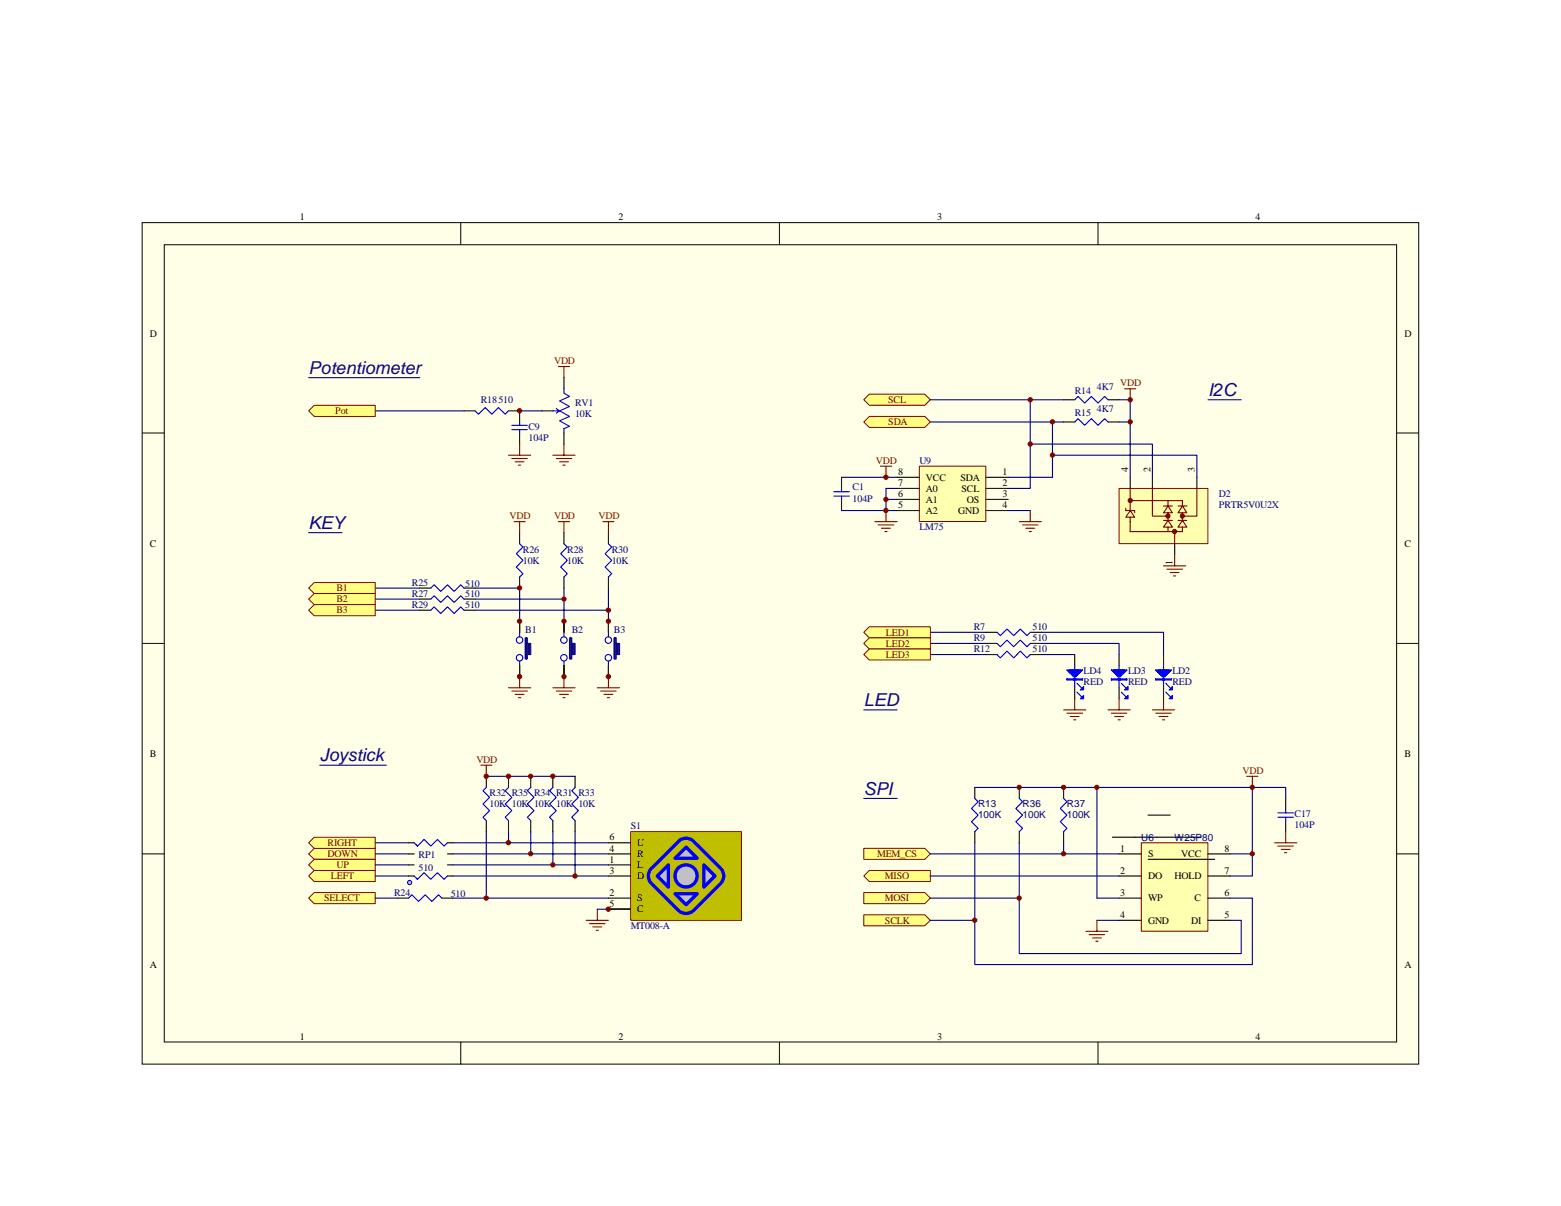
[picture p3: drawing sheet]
<svg xmlns="http://www.w3.org/2000/svg" width="279mm" height="216mm" viewBox="0 0 279 216" stroke-linecap="round" stroke-linejoin="round" font-family="sans-serif">
<path d="M25.4 39.9h228.5v150.6h-228.5z" fill="#ffffe8"/>
<g fill="none" stroke="#000" stroke-width=".18">
<path d="M25.4 39.9h228.5v150.6h-228.5zM82.5 39.9v3.9M139.5 39.9v3.9M196.5 39.9v3.9M29.4 43.8h220.6v142.7h-220.6zM25.4 77.5h4M250 77.5h4M25.4 115.2h4M250 115.2h4M25.4 152.9h4M250 152.9h4M82.5 186.6v3.9"/>
<path d="M139.5 186.6v3.9M196.5 186.6v3.9"/>
</g>
<g fill="none" stroke="#000" stroke-width=".2">
<path d="M83.1 73.6h1.9M91 73.6h2v1.9M93 77.5v2M97 73.6h2M100.9 67.6v2M100.9 77.5v2M93 95.4v1.9M100.9 95.4v1.9M108.9 95.4v1.9M75.1 105.3h2M75.1 107.3h2M75.1 109.2h2"/>
<path d="M83.1 105.3h1.9M83.1 107.3h1.9M83.1 109.2h1.9M93 103.3v2M93 111.2v2M93 119.1v2M100.9 103.3v2M100.9 111.2v2M100.9 119.1v2M108.9 103.3v2M108.9 111.2v2M108.9 119.1v2"/>
<path d="M91 139v2M91 146.9v2"/>
</g>
<g fill="none" stroke="#00f" stroke-width=".2">
<path d="M85 73.6l.6 .5 1.2-1.1 1.2 1.1 1.2-1.1 1.2 1.1 .6-.5M91.6 76.9h2.8M91.6 76.1h2.8M93 75.5v.6M93 76.9v.6M99 73.6h1.2M99.6 73.2l.6 .4-.6 .4M93 97.3l.6 .6-1.2 1.2 1.2 1.2-1.2 1.2 1.2 1.2-.6 .6M100.9 97.3l.6 .6-1.1 1.2 1.1 1.2-1.1 1.2 1.1 1.2-.6 .6M108.9 97.3l.6 .6-1.2 1.2 1.2 1.2-1.2 1.2 1.2 1.2-.6 .6M77.1 105.3l.6-.6 1.2 1.2 1.2-1.2 1.2 1.2 1.2-1.2 .6 .6M77.1 107.3l.6-.6 1.2 1.1 1.2-1.1 1.2 1.1 1.2-1.1 .6 .6"/>
<path d="M77.1 109.2l.6-.6 1.2 1.2 1.2-1.2 1.2 1.2 1.2-1.2 .6 .6M91 141l-.6 .6 1.2 1.1-1.2 1.2 1.2 1.2-1.2 1.2 .6 .6"/>
<circle cx="93" cy="117.8" r=".58"/>
<circle cx="93" cy="114.6" r=".58"/>
<circle cx="100.9" cy="117.8" r=".58"/>
<circle cx="100.9" cy="114.6" r=".58"/>
<circle cx="108.9" cy="117.8" r=".58"/>
<circle cx="108.9" cy="114.6" r=".58"/>
</g>
<g fill="none" stroke="#800000" stroke-width=".2">
<path d="M93 79.5v2M99.9 65.6h2M100.9 65.6v2M100.9 79.5v2M91 81.5h4M91.6 82.1h2.8M92 93.4h2M92.2 82.7h1.6M92.8 83.3h.4M93 93.4v2M99 81.5h3.9M99.6 82.1h2.7"/>
<path d="M99.9 93.4h2M100.2 82.7h1.5M100.8 83.3h.4M100.9 93.4v2M107.9 93.4h2M108.9 93.4v2M86 137h2M87 137v2M91 123.1h4M91.6 123.7h2.8M92.2 124.3h1.6M92.8 124.9h.4"/>
<path d="M93 121.1v2M99 123.1h3.9M99.6 123.7h2.7M100.2 124.3h1.5M100.8 124.9h.4M100.9 121.1v2M106.9 123.1h4M107.5 123.7h2.8M108.1 124.3h1.6M108.7 124.9h.4M108.9 121.1v2"/>
</g>
<g fill="none" stroke="#000080" stroke-width=".2">
<path d="M67.2 73.6h15.9M93 73.6h4M67.2 105.3h7.9M67.2 107.3h7.9M67.2 109.2h7.9M85 105.3h8v5.9M85 107.3h15.9M85 109.2h23.9M100.9 105.3v5.9M108.9 105.3v5.9M87 139h15.9M81.1 150.9h27.8"/>
<path d="M81.1 152.9h27.8M81.1 154.8h27.8M81.1 156.8h27.8M87 148.9v11.9M95 148.9v4M99 148.9v5.9M102.9 148.9v7.9M81.1 160.8h27.8"/>
</g>
<path d="M100.9 69.6v.8l1 .6-1.7 .8 1.7 1-1.7 .8 1.7 .9-1.7 .8 1.7 1-1 .4v.8" fill="none" stroke="#0000bf" stroke-width=".2"/>
<g fill="none" stroke="#11037e" stroke-width=".2">
<path d="M93 113.2v.8M93 118.4v.7M94 114.2h.4v3.8h-.4zM94.2 114.2v3.8M94.4 115.2h.4v2h-.2v-2M94.8 115.2h.2v2h-.2M100.9 113.2v.8M100.9 118.4v.7M101.9 114.2h.4v3.8h-.4zM102.2 114.2v3.8M102.3 115.2h.4v2h-.2v-2M102.7 115.2h.2v2h-.2"/>
<path d="M108.9 113.2v.8M108.9 118.4v.7M109.9 114.2h.4v3.8h-.4zM110.1 114.2v3.8M110.3 115.2h.4v2h-.2v-2M110.7 115.2h.2v2h-.2"/>
</g>
<path d="M112.9 148.9h19.8v15.8h-19.8z" fill="#bfbf00"/>
<path d="M112.9 148.9h19.8v15.8h-19.8z" fill="none" stroke="#800000" stroke-width=".18"/>
<g fill="#c0c0c0" stroke="#00f" stroke-width=".6">
<path d="M120.8 153.6l2-1.9 2 1.9z"/>
<path d="M117.6 156.8l2-2v4z"/>
<path d="M120.8 160h4l-2 2z"/>
<path d="M126 154.8l2 2-2 2z"/>
<circle cx="122.8" cy="156.8" r="1.98"/>
</g>
<g fill="none" stroke="#000" stroke-width=".2">
<path d="M87 139v2M95 139v2M99 139v2M102.9 139v2M87 146.9v2M95 146.9v2M99 146.9v2M102.9 146.9v2M108.9 156.8h4M108.9 154.8h4M108.9 152.9h4M108.9 150.9h4"/>
<path d="M108.9 162.8h4M108.9 160.8h4"/>
</g>
<path d="M116.4 155.6a2.03 2.03 0 0 0 0 2.4M116.6 158.2l4.8 4.8M121.6 150.5a2.04 2.04 0 0 1 2.4 0M121.6 150.5l-5 4.9M124.2 150.7l4.8 4.7M129 158.2l-4.8 4.8M129.1 155.6a1.95 1.95 0 0 1 0 2.4M121.6 163.1a1.95 1.95 0 0 0 2.4 0" fill="none" stroke="#00f" stroke-width=".6"/>
<path d="M104.9 164.8h4M105.5 165.4h2.8M106.1 165.9h1.6M106.7 166.5h.4M106.9 162.8v2" fill="none" stroke="#800000" stroke-width=".2"/>
<path d="M87 141l-.6 .6 1.2 1.1-1.2 1.2 1.2 1.2-1.2 1.2 .6 .6M95 141l-.6 .6 1.2 1.1-1.2 1.2 1.2 1.2-1.2 1.2 .6 .6M99 141l-.6 .6 1.2 1.1-1.2 1.2 1.2 1.2-1.2 1.2 .6 .6M102.9 141l-.6 .6 1.2 1.1-1.2 1.2 1.2 1.2-1.2 1.2 .6 .6" fill="none" stroke="#00f" stroke-width=".2"/>
<path d="M91 148.9v2" fill="none" stroke="#000080" stroke-width=".2"/>
<g fill="#ffff80" stroke="#800000" stroke-width=".18">
<path d="M56.2 104.3h11v2h-11l-1-1z" fill-rule="evenodd"/>
<path d="M55.2 107.3l1-1h11v1.9h-11z" fill-rule="evenodd"/>
<path d="M56.2 108.2h11v2h-11l-1-1z" fill-rule="evenodd"/>
<path d="M56.2 159.8h11v2h-11l-1-1z" fill-rule="evenodd"/>
<path d="M56.2 151.9h11v1.9h-11l-1-.9z" fill-rule="evenodd"/>
<path d="M56.2 155.8h11v2h-11l-1-1z" fill-rule="evenodd"/>
<path d="M56.2 149.9h11v2h-11l-1-1z" fill-rule="evenodd"/>
<path d="M56.2 153.8h11v2h-11l-1-1z" fill-rule="evenodd"/>
<path d="M56.2 72.6h11v1.9h-11l-1-.9z" fill-rule="evenodd"/>
</g>
<g fill="none" stroke="#000" stroke-width=".2">
<path d="M190.4 71.6h2M190.4 75.5h2M198.3 71.6h2M198.3 75.5h2M176.5 117.2h2M176.5 113.2h2M176.5 115.2h2M184.4 117.2h2M184.4 113.2h2M184.4 115.2h2M192.4 117.2v1.9M200.3 117.2v1.9"/>
<path d="M208.3 117.2v1.9M192.4 123.1v2M200.3 123.1v2M208.3 123.1v2"/>
</g>
<g fill="none" stroke="#00f" stroke-width=".2">
<path d="M192.4 71.6l.6-.6 1.1 1.2 1.2-1.2 1.2 1.2 1.2-1.2 .6 .6M192.4 75.5l.6-.5 1.1 1.1 1.2-1.1 1.2 1.1 1.2-1.1 .6 .5M178.5 117.2l.5 .6 1.2-1.2 1.2 1.2 1.2-1.2 1.2 1.2 .6-.6M178.5 113.2l.5 .6 1.2-1.2 1.2 1.2 1.2-1.2 1.2 1.2 .6-.6M178.5 115.2l.5 .6 1.2-1.2 1.2 1.2 1.2-1.2 1.2 1.2 .6-.6M191.4 120v.3h2v-.3M191.6 120v.5h1.5v-.5M191.8 120v.7h1.2v-.7M192 120v.9h.8v-.9M192.2 120v1.1M192.4 119.1v4M192.6 120v1.1"/>
<path d="M199.3 120v.3h2v-.3M199.5 120v.5h1.6v-.5M199.7 120v.7h1.2v-.7M199.9 120v.9h.8v-.9M200.1 120v1.1M200.3 119.1v4M200.5 120v1.1M207.3 120v.3h2v-.3M207.5 120v.5h1.6v-.5M207.7 120v.7h1.2v-.7M207.9 120v.9h.8v-.9M208.1 120v1.1"/>
<path d="M208.3 119.1v4M208.4 120v1.1M191 121.5h2.8v.2h-2.8zM191.2 120.1h2.3M192.2 121.1h.4M192.2 121.1l-1.2-1.1h2.8l-1.2 1.1M192.2 121.5v.2M192.6 121.5v.2M192.8 122.3l.7 .8M192.8 123.9l.7 .8M198.9 121.5h2.8v.2h-2.8zM199.1 120.1h2.4"/>
<path d="M200.1 121.5v.2M200.1 121.1l-1.2-1.1h2.8l-1.2 1.1M200.1 121.1h.4M200.5 121.5v.2M200.7 122.3l.8 .8M200.7 123.9l.8 .8M206.9 121.5h2.8v.2h-2.8zM207.1 120.1h2.3M208.1 121.1h.3M208.1 121.1l-1.2-1.1h2.8l-1.3 1.1M208.1 121.5v.2M208.4 121.5v.2"/>
<path d="M208.7 122.3l.7 .8M208.7 123.9l.7 .8"/>
</g>
<g fill="#00f" stroke="#00f" stroke-width=".2">
<path d="M201.3 123.5l.6-.6v.6z"/>
<path d="M201.3 125.1l.6-.6v.6z"/>
<path d="M193.4 123.5l.6-.6v.6z"/>
<path d="M193.4 125.1l.6-.6v.6z"/>
<path d="M209.3 123.5l.5-.6v.6z"/>
<path d="M209.3 125.1l.5-.6v.6z"/>
</g>
<g fill="none" stroke="#800000" stroke-width=".2">
<path d="M190.4 127.1h4M191 127.7h2.8M191.6 128.3h1.5M192.2 128.9h.4M192.4 125.1v2M198.3 127.1h4M198.9 127.7h2.8M199.5 128.3h1.6M200.1 128.9h.4M200.3 125.1v2M206.3 127.1h3.9M206.9 127.7h2.8"/>
<path d="M207.5 128.3h1.6M208.1 128.9h.3M208.3 125.1v2"/>
</g>
<path d="M166.5 75.5h21.9M166.5 117.2h10M166.5 115.2h10M166.5 113.2h10" fill="none" stroke="#000080" stroke-width=".2"/>
<path d="M164.6 83.5h11.8v9.9h-11.8z" fill="#ffffb0"/>
<path d="M164.5 83.5h11.9v9.9h-11.9z" fill="none" stroke="#800000" stroke-width=".18"/>
<path d="M150.6 85.4v2M150.6 89.4v2M160.6 85.4h3.9M160.6 87.4h3.9M160.6 89.4h3.9M160.6 91.4h3.9M176.5 85.4h3.9M176.5 87.4h3.9M176.5 89.4h3.9M176.5 91.4h3.9" fill="none" stroke="#000" stroke-width=".2"/>
<path d="M158.6 87.4v4" fill="none" stroke="#000080" stroke-width=".2"/>
<path d="M156.6 93.4h4M157.2 94h2.8M157.6 83.5h2M157.8 94.6h1.6M158.4 95.2h.4M158.6 83.5v1.9M158.6 91.4v2M182.4 93.4h4M183 94h2.8M183.6 94.6h1.6M184.2 95.2h.4M184.4 91.4v2" fill="none" stroke="#800000" stroke-width=".2"/>
<path d="M149.2 88.8h2.8M149.2 88h2.8M150.6 87.4v.6M150.6 88.8v.6" fill="none" stroke="#00f" stroke-width=".2"/>
<g fill="#ffff80" stroke="#800000" stroke-width=".18">
<path d="M154.6 71.6l1-1h9.9l1 1-1 1h-9.9z" fill-rule="evenodd"/>
<path d="M154.6 75.5l1-1h9.9l1 1-1 1h-9.9z" fill-rule="evenodd"/>
</g>
<path d="M158.6 87.4h2M158.6 89.4h2M158.6 91.4h2" fill="none" stroke="#000080" stroke-width=".2"/>
<g fill="#ffff80" stroke="#800000" stroke-width=".18">
<path d="M154.6 113.2l1-1h10.9v2h-10.9z" fill-rule="evenodd"/>
<path d="M154.6 115.2l1-1h10.9v2h-10.9z" fill-rule="evenodd"/>
<path d="M154.6 117.2l1-1h10.9v2h-10.9z" fill-rule="evenodd"/>
</g>
<path d="M188.4 75.5v9.9" fill="none" stroke="#000080" stroke-width=".2"/>
<path d="M74.1 150.9l.6 .6 1.2-1.2 1.2 1.2 1.2-1.2 1.2 1.2 .6-.6M74.1 156.8l.6 .6 1.2-1.2 1.2 1.2 1.2-1.2 1.2 1.2 .6-.6M74.5 151.3l.2 .2M74.5 157.2l.2 .2" fill="none" stroke="#00f" stroke-width=".2"/>
<path d="M73.1 156.8h1M73.1 154.8h1M73.1 150.9h1M73.1 152.9h1M80.1 156.8h1M80.1 154.8h1M80.1 150.9h1M80.1 152.9h1" fill="none" stroke="#000" stroke-width=".2"/>
<circle cx="73.3" cy="158" r=".39" fill="#c0c0c0" stroke="#00f" stroke-width=".18"/>
<path d="M71.1 160.8h2M79.1 160.8h2" fill="none" stroke="#000" stroke-width=".2"/>
<path d="M73.1 160.8l.6-.6 1.2 1.2 1.2-1.2 1.2 1.2 1.2-1.2 .6 .6" fill="none" stroke="#00f" stroke-width=".2"/>
<path d="M67.2 156.8h5.9M67.2 154.8h5.9M67.2 152.9h5.9M67.2 150.9h5.9M67.2 160.8h3.9" fill="none" stroke="#000080" stroke-width=".2"/>
<path d="M200.3 87.5h15.9v9.8h-15.9z" fill="#ffffb0"/>
<path d="M200.3 87.4h15.9v9.9h-15.9z" fill="none" stroke="#800000" stroke-width=".18"/>
<path d="M202.3 85.4v2M206.3 85.4v2M210.2 97.3v2M214.2 85.4v2" fill="none" stroke="#000" stroke-width=".2"/>
<g fill="none" stroke="#800000" stroke-width=".2">
<path d="M201.3 69.6h2M202.3 69.6v2M201.5 91v.4h1.6v.4M202.3 91.4l.8 1.2h-1.6zM202.3 89.6h9.3v1M202.3 92.6v2.6h9.3v-.8M202.3 87.4v4M206.3 87.4v5h2.8M208.3 90.6h1.5M208.3 93.2h1.5M209.1 90.6l.7 1.2h-1.5zM209.1 91.8v1.4l-.8 1.2h1.5l-.7-1.2"/>
<path d="M209.1 89.6v1M209.1 94.4v.8M210.2 95.2v2.1M210.2 99.3v2M210.8 90.6h1.6M210.8 93.2h1.6M211.6 90.6l.8 1.2h-1.6zM211.6 91.8v1.4l-.8 1.2h1.6l-.8-1.2M214.2 87.4v5h-2.6M208.3 101.3h3.9M208.9 101.9h2.7M209.4 102.5h1.6"/>
<path d="M210 103.1h.4"/>
</g>
<g fill="#800000" stroke="#800000" stroke-width=".18">
<circle cx="202.3" cy="89.6" r=".38"/>
<circle cx="209" cy="92.4" r=".39"/>
<circle cx="211.6" cy="92.4" r=".39"/>
<circle cx="210.2" cy="95.2" r=".39"/>
</g>
<g fill="none" stroke="#000080" stroke-width=".2">
<path d="M166.5 71.6h23.9M184.4 79.5h21.9v5.9M184.4 71.6v15.8h-4M188.4 75.5h2M200.3 71.6h2v13.8M200.3 75.5h2M150.6 91.4h8M150.6 85.4h10M180.4 91.4h4M180.4 85.4h8M188.4 81.5h25.8v3.9M186.4 115.2h13.9v2"/>
<path d="M186.4 113.2h21.9v4M186.4 117.2h6"/>
</g>
<path d="M204.3 150.9h11.9v15.8h-11.9z" fill="#ffffb0"/>
<path d="M204.3 150.9h11.9v15.8h-11.9z" fill="none" stroke="#800000" stroke-width=".18"/>
<path d="M199.1 149.9h15.9M200.3 152.9h4M200.3 156.8h4M205.5 145.9h3.9M205.5 153.8h11.9M216.2 152.9h4M216.2 156.8h4M200.3 160.8h4M200.3 164.8h4M216.2 160.8h4M216.2 164.8h4" fill="none" stroke="#000" stroke-width=".2"/>
<g fill="#ffff80" stroke="#800000" stroke-width=".18">
<path d="M154.6 151.9h10.9l1 1-1 .9h-10.9z" fill-rule="evenodd"/>
<path d="M154.6 163.8h10.9l1 1-1 .9h-10.9z" fill-rule="evenodd"/>
<path d="M155.6 155.8h10.9v2h-10.9l-1-1z" fill-rule="evenodd"/>
<path d="M154.6 159.8h10.9l1 1-1 1h-10.9z" fill-rule="evenodd"/>
</g>
<g fill="none" stroke="#000080" stroke-width=".2">
<path d="M166.5 152.9h33.8M166.5 156.8h33.8M174.5 141h21.8M174.5 150.9v13.9M182.4 150.9v9.9M190.4 150.9v2M220.2 152.9h4M224.2 152.9v3.9h-4M224.2 141h5.9v1.9M224.2 152.9v-11.9h-27.9v19.8h4M106.9 162.8h2M166.5 160.8h15.9v9.9h39.8v-5.9h-2"/>
<path d="M196.3 164.8h4M220.2 160.8h4v11.9h-49.7v-7.9h-8"/>
</g>
<path d="M223.2 139h2M224.2 139v2M228.1 150.9h4M228.7 151.5h2.8M229.3 152.1h1.6M229.9 152.7h.4M230.1 148.9v2M194.4 166.7h3.9M194.9 167.3h2.8M195.5 167.9h1.6M196.1 168.5h.4M196.3 164.8v1.9" fill="none" stroke="#800000" stroke-width=".2"/>
<path d="M174.5 141v1.9M174.5 148.9v2M182.4 141v1.9M182.4 148.9v2M190.4 141v1.9M190.4 148.9v2M230.1 142.9v2M230.1 146.9v2" fill="none" stroke="#000" stroke-width=".2"/>
<path d="M174.5 142.9l.6 .6-1.2 1.2 1.2 1.2-1.2 1.2 1.2 1.2-.6 .6M182.4 142.9l.6 .6-1.2 1.2 1.2 1.2-1.2 1.2 1.2 1.2-.6 .6M190.4 142.9l.6 .6-1.2 1.2 1.2 1.2-1.2 1.2 1.2 1.2-.6 .6M228.7 146.3h2.8M228.7 145.5h2.8M230.1 144.9v.6M230.1 146.3v.6" fill="none" stroke="#00f" stroke-width=".2"/>
<path d="M55.2 67.6h19.9M216.2 71.6h6M55.2 95.4h6M57.2 137h12M154.6 127.1h6M154.6 142.9h6" fill="none" stroke="#11037e" stroke-width=".2"/>
<g fill="#800000" stroke="#800000" stroke-width=".18">
<circle cx="93" cy="73.5" r=".39"/>
<circle cx="93" cy="111.2" r=".39"/>
<circle cx="93" cy="121.1" r=".39"/>
<circle cx="100.9" cy="121.1" r=".39"/>
<circle cx="100.9" cy="107.2" r=".38"/>
<circle cx="108.9" cy="111.2" r=".39"/>
<circle cx="108.9" cy="121.1" r=".39"/>
<circle cx="100.9" cy="111.2" r=".38"/>
<circle cx="93" cy="105.3" r=".39"/>
<circle cx="108.9" cy="109.2" r=".39"/>
<circle cx="87" cy="139" r=".39"/>
<circle cx="95" cy="152.8" r=".38"/>
<circle cx="102.9" cy="156.8" r=".39"/>
<circle cx="91" cy="150.9" r=".39"/>
<circle cx="98.9" cy="154.8" r=".39"/>
<circle cx="91" cy="139" r=".39"/>
<circle cx="87" cy="160.8" r=".39"/>
<circle cx="108.9" cy="162.8" r=".39"/>
<circle cx="95" cy="139" r=".39"/>
<circle cx="98.9" cy="139" r=".39"/>
<circle cx="188.4" cy="75.5" r=".39"/>
<circle cx="158.6" cy="91.4" r=".39"/>
<circle cx="158.6" cy="85.4" r=".39"/>
<circle cx="158.6" cy="89.4" r=".39"/>
<circle cx="202.3" cy="71.6" r=".38"/>
<circle cx="184.4" cy="79.5" r=".39"/>
<circle cx="188.4" cy="81.5" r=".39"/>
<circle cx="184.4" cy="71.6" r=".38"/>
<circle cx="202.3" cy="75.5" r=".38"/>
<circle cx="224.1" cy="152.8" r=".39"/>
<circle cx="224.1" cy="140.9" r=".39"/>
<circle cx="182.4" cy="160.8" r=".39"/>
<circle cx="174.5" cy="164.7" r=".39"/>
<circle cx="190.4" cy="140.9" r=".39"/>
<circle cx="196.3" cy="140.9" r=".38"/>
<circle cx="182.4" cy="140.9" r=".38"/>
<circle cx="190.4" cy="152.8" r=".39"/>
</g>
<g font-size="3.2" fill="#11037e">
<text x="55.2" y="66.9">Potentiometer</text>
<text x="216.2" y="70.9">I2C</text>
<text x="55.2" y="94.7">KEY</text>
<text x="154.6" y="126.4">LED</text>
<text x="57.2" y="136.3">Joystick</text>
<text x="154.6" y="142.2">SPI</text>
</g>
<g font-size="1.8">
<text x="53.7" y="39.4">1</text>
<text x="110.7" y="39.4">2</text>
<text x="167.7" y="39.4">3</text>
<text x="224.7" y="39.4">4</text>
<text x="26.8" y="60.3">D</text>
<text x="251.4" y="60.3">D</text>
<text x="160.8" y="89">6</text>
<text x="160.8" y="87">7</text>
<text x="160.8" y="85">8</text>
<text x="165.7" y="90">A1</text>
<text x="165.7" y="88">A0</text>
<text x="165.7" y="86">VCC</text>
<text x="171.9" y="86">SDA</text>
<text x="172.1" y="88">SCL</text>
<text x="173.1" y="90">OS</text>
<text x="179.5" y="87">2</text>
<text x="179.5" y="89">3</text>
<text x="179.5" y="85">1</text>
<text x="201.9" y="84.5" transform="rotate(-90 201.9 84.5)">4</text>
<text x="205.9" y="84.5" transform="rotate(-90 205.9 84.5)">2</text>
<text x="213.9" y="84.5" transform="rotate(-90 213.9 84.5)">3</text>
<text x="160.8" y="91">5</text>
<text x="165.7" y="92">A2</text>
<text x="171.5" y="92">GND</text>
<text x="179.5" y="91">4</text>
<text x="26.8" y="97.9">C</text>
<text x="209.9" y="101.1" transform="rotate(-90 209.9 101.1)">1</text>
<text x="251.4" y="97.9">C</text>
<text x="26.8" y="135.6">B</text>
<text x="251.4" y="135.6">B</text>
<text x="109.1" y="154.4">1</text>
<text x="109.1" y="152.4">4</text>
<text x="109.1" y="150.5">6</text>
<text x="114.1" y="155.4">L</text>
<text x="114.1" y="153.4">R</text>
<text x="114.1" y="151.4">U</text>
<text x="200.5" y="152.4">1</text>
<text x="205.5" y="153.4">S</text>
<text x="211.4" y="153.4">VCC</text>
<text x="219.2" y="152.4">8</text>
<text x="109.1" y="160.4">2</text>
<text x="109.1" y="156.4">3</text>
<text x="114.1" y="161.4">S</text>
<text x="114.1" y="157.4">D</text>
<text x="200.5" y="156.4">2</text>
<text x="200.5" y="160.4">3</text>
<text x="205.5" y="157.4">DO</text>
<text x="205.5" y="161.4">WP</text>
<text x="210.2" y="157.4">HOLD</text>
<text x="213.8" y="161.4">C</text>
<text x="219.2" y="160.4">6</text>
<text x="219.2" y="156.4">7</text>
<text x="109.1" y="162.3">5</text>
<text x="114.1" y="163.3">C</text>
<text x="200.5" y="164.3">4</text>
<text x="205.5" y="165.3">GND</text>
<text x="213.2" y="165.3">DI</text>
<text x="219.2" y="164.3">5</text>
<text x="26.8" y="173.2">A</text>
<text x="251.4" y="173.2">A</text>
<text x="53.7" y="186.1">1</text>
<text x="110.7" y="186.1">2</text>
<text x="167.7" y="186.1">3</text>
<text x="224.7" y="186.1">4</text>
</g>
<g font-size="1.8" fill="#800000">
<text x="99.2" y="65.2">VDD</text>
<text x="200.5" y="69.2">VDD</text>
<text x="60" y="74.1">Pot</text>
<text x="159" y="72.1">SCL</text>
<text x="159" y="76.1">SDA</text>
<text x="156.8" y="83.1">VDD</text>
<text x="91.2" y="93">VDD</text>
<text x="99.2" y="93">VDD</text>
<text x="107.1" y="93">VDD</text>
<text x="60.2" y="105.9">B1</text>
<text x="60.2" y="107.8">B2</text>
<text x="60.2" y="109.8">B3</text>
<text x="158.6" y="113.8">LED1</text>
<text x="158.6" y="115.8">LED2</text>
<text x="158.6" y="117.8">LED3</text>
<text x="85.3" y="136.6">VDD</text>
<text x="222.4" y="138.6">VDD</text>
<text x="58.6" y="153.4">DOWN</text>
<text x="58.6" y="151.4">RIGHT</text>
<text x="60.2" y="155.4">UP</text>
<text x="157" y="153.4">MEM_CS</text>
<text x="58" y="161.4">SELECT</text>
<text x="59.2" y="157.4">LEFT</text>
<text x="158.4" y="157.4">MISO</text>
<text x="158.4" y="161.4">MOSI</text>
<text x="158.4" y="165.3">SCLK</text>
</g>
<g font-size="1.8" fill="#000080">
<text x="192.4" y="70.6">R14</text>
<text x="196.3" y="69.8">4K7</text>
<text x="86" y="72.1">R18510</text>
<text x="94.6" y="76.9">C9</text>
<text x="102.9" y="72.7">RV1</text>
<text x="102.9" y="74.7">10K</text>
<text x="192.4" y="74.5">R15</text>
<text x="196.3" y="73.7">4K7</text>
<text x="94.6" y="78.9">104P</text>
<text x="164.5" y="83.1">U9</text>
<text x="152.6" y="87.8">C1</text>
<text x="152.6" y="89.8">104P</text>
<text x="218.2" y="89">D2</text>
<text x="164.5" y="95">LM75</text>
<text x="218.2" y="91">PRTR5V0U2X</text>
<text x="93.6" y="98.9">R26</text>
<text x="93.6" y="100.9">10K</text>
<text x="101.5" y="98.9">R28</text>
<text x="101.5" y="100.9">10K</text>
<text x="109.5" y="98.9">R30</text>
<text x="109.5" y="100.9">10K</text>
<text x="73.7" y="104.9">R25</text>
<text x="73.7" y="106.8">R27</text>
<text x="83.3" y="105.1">510</text>
<text x="83.3" y="106.8">510</text>
<text x="73.7" y="108.8">R29</text>
<text x="83.3" y="108.8">510</text>
<text x="94" y="113.4">B1</text>
<text x="102.3" y="113.4">B2</text>
<text x="109.9" y="113.4">B3</text>
<text x="174.3" y="112.8">R7</text>
<text x="184.8" y="112.8">510</text>
<text x="174.3" y="116.8">R12</text>
<text x="174.3" y="114.8">R9</text>
<text x="184.8" y="116.8">510</text>
<text x="184.8" y="114.8">510</text>
<text x="194" y="120.7">LD4</text>
<text x="194" y="122.7">RED</text>
<text x="201.9" y="120.7">LD3</text>
<text x="201.9" y="122.7">RED</text>
<text x="209.8" y="120.7">LD2</text>
<text x="209.8" y="122.7">RED</text>
<text x="87.6" y="142.5">R32 R35 R34 R31 R33</text>
<text x="87.6" y="144.5">10K 10K 10K 10K 10K</text>
<text x="112.9" y="148.5">S1</text>
<text x="175.1" y="144.5">R13</text>
<text x="175.1" y="146.5">100K</text>
<text x="183" y="144.5">R36</text>
<text x="183" y="146.5">100K</text>
<text x="191" y="144.5">R37</text>
<text x="191" y="146.5">100K</text>
<text x="231.7" y="146.3">C17</text>
<text x="231.7" y="148.3">104P</text>
<text x="74.9" y="153.6">RP1</text>
<text x="74.9" y="156">510</text>
<text x="204.3" y="150.5">U6</text>
<text x="210.2" y="150.5">W25P80</text>
<text x="70.5" y="160.4">R24</text>
<text x="80.7" y="160.6">510</text>
<text x="112.9" y="166.3">MT008-A</text>
</g>
</svg>
